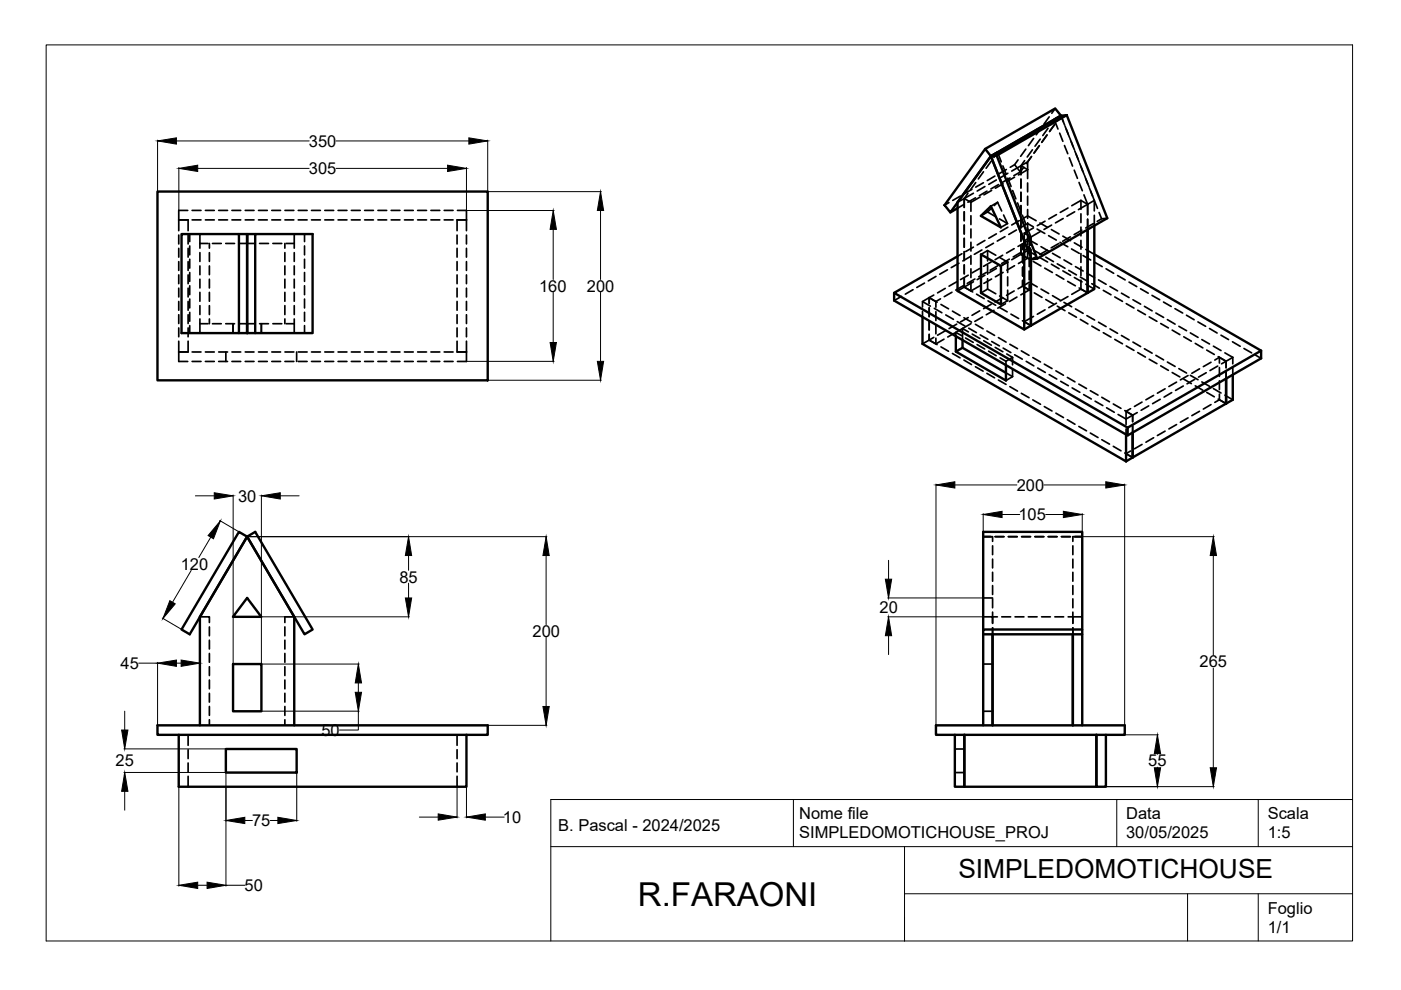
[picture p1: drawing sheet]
<svg xmlns="http://www.w3.org/2000/svg" width="297mm" height="210mm" viewBox="0 0 297 210" stroke-linecap="round" stroke-linejoin="round" font-family="sans-serif">
<!-- layer: MD_Nascosta -->
<g fill="none" stroke="#000" stroke-width=".36">
<path d="M206.9 38.7l-1.1 1.5M208.5 38.7l-1.6 1M208.5 36.4l-1.1 1.5M208.8 39.6l-1.6 .9M210.2 34.2l-1.1 1.5M210.7 33.4l.8-1.1 .8 2M210.9 37.3l-1.6 1M211.3 38.2l-1.7 .9M211.7 39.1l-1.6 1M212.6 35.2l.7 1.7M212.7 39l-1.7 .9M213.4 35.9l-1.6 1"/>
<path d="M213.7 37.8l.7 1.7M213.7 36.7l-1.6 1M214.2 37.7l-1.7 1M215.1 37.6l-1.6 .9M215.1 34.9l1.2 1.6 .8-1.1M215.1 34.9l-.9 .6M215.8 33.9l-.7 1M216.3 36.5l-1.3 .7M216.5 35.2v1.8v-1.8l1.4-.9v1.7M216.5 35.2l-2 1.1M216.5 38v1.8M216.5 35.2l1.4 .8"/>
<path d="M217.2 34.1l-.7 1.1M217.5 31.6l-1.1 1.5M217.9 36v1.9M217.9 38.8v1.9M217.9 36l-2 1.1M218.7 33.2l-.8 1.1M218.7 33.2l-1.1 1.5M218.9 31.8l-1.1 1.5M219.1 29.4l-1.1 1.5M220.4 30.9l-1.2 1.6M220.5 29.5l-1.1 1.5M220.8 27.1l-1.1 1.5"/>
<path d="M222 28.7l-1.1 1.5M222 28.6l-1.1 1.5M222.2 27.2l-1.1 1.5M222.4 24.8l-1.1 1.5M222.7 26.5l.8-1.1 .8 2M223.6 26.4l-1.1 1.5M223.7 26.3l-1.1 1.5M223.7 23l-.7 1M224.7 28.2l.6 1.8M224.9 24.5l-.8 1.1M224.9 24.5l.8 2M224.9 24.5l.6 1.4"/>
<path d="M224.9 24.5l-.7 1.1M225.7 30.9l.7 1.7M225.8 26.7l.7 1.8M226.1 27.4l.7 1.8M226.7 33.5l.7 1.7M226.9 29.4l.6 1.7M227.1 30l.7 1.8M227.8 36.1l.6 1.7M227.9 32l.7 1.7M228.1 32.7l.7 1.7M228.8 38.7l.7 1.7M228.9 34.6l.7 1.7"/>
<path d="M229.2 35.3l.7 1.7M229.9 37.2l.7 1.8M230.2 37.9l.7 1.7M231 39.8l.7 1.8M37.9 46.6h2v2.3M37.9 49.8v1.9M37.9 52.7v1.8M37.9 55.5v1.8M37.9 58.3v1.8M39.8 44.6h-1.9v4.3M39.9 49.8v1.9M39.9 52.7v1.8"/>
<path d="M39.9 55.5v1.8M39.9 58.3v1.8M40.2 49.6v1.6M40.2 52.1v1.9M40.2 55v1.8M40.2 57.8v1.9M40.7 44.6h1.9M40.7 46.6h1.9M42.4 49.6v3M42.4 53.6v1.8M42.4 56.4v1.8M42.4 59.2v1.9"/>
<path d="M42.4 51.6h1.7M43.5 44.6h1.9M43.5 46.6h1.9M44.4 51.6v1M44.4 53.6v1.8M44.4 56.4v1.8M44.4 59.2v1.9M45 51.6h1.9M46.4 44.6h1.8M46.4 46.6h1.8M47.9 51.6h1.8M49.2 44.6h1.8"/>
<path d="M49.2 46.6h1.8M50.7 51.6h3.4M52 44.6h1.9M52 46.6h1.9M54.8 44.6h1.9M54.8 46.6h1.9M55 51.6h1.9M57.6 44.6h1.9M57.6 46.6h1.9M57.9 51.6h1.8M60.4 51.6v1M60.4 53.6v1.8"/>
<path d="M60.4 56.4v1.8M60.4 59.2v1.9M60.4 44.6h1.9M60.4 46.6h1.9M60.7 51.6h1.7M62.4 49.6v3M62.4 53.6v1.8M62.4 56.4v1.8M62.4 59.2v1.9M63.2 44.6h1.9M63.2 46.6h1.9M64.6 49.6v1.6"/>
<path d="M64.6 52.1v1.9M64.6 55v1.8M64.6 57.8v1.9M66 44.6h1.9M66 46.6h1.9M68.9 44.6h1.8M68.9 46.6h1.8M71.7 44.6h1.9M71.7 46.6h1.9M74.5 44.6h1.9M74.5 46.6h1.9M77.3 44.6h1.9"/>
<path d="M77.3 46.6h1.9M80.1 44.6h1.9M80.1 46.6h1.9M82.9 44.6h1.9M82.9 46.6h1.9M85.8 44.6h1.8M85.8 46.6h1.8M88.5 44.6h1.9M88.5 46.6h1.9M91.4 44.6h1.8M91.4 46.6h1.8M94.2 44.6h1.9"/>
<path d="M94.2 46.6h1.9M96.9 49.8v1.9M96.9 52.7v1.8M96.9 55.5v1.8M96.9 58.3v1.8M97 44.6h1.9v4.3M98.9 46.6h-2v2.3M98.9 49.8v1.9M98.9 52.7v1.8M98.9 55.5v1.8M98.9 58.3v1.8M198.4 58.6l-1.6 1"/>
<path d="M200.9 57.2l-1.7 .9M201.2 43l-.9 .5M202.8 59.7l-1.6 1M203.3 55.8l-1.6 .9M203.6 41.6l-1.6 .9M203.9 53.8l-.9 .5M204.4 43.3l-1.4 .8M204.4 42.1l1.5 .8M204.4 42.1v1.9M204.4 44.9v1.9M204.4 47.7v1.9M204.4 50.5v1.9"/>
<path d="M204.4 53.4v1.8M204.4 56.2v1.9M204.4 59v1.9M204.4 42.1l-1.4 .8M205.2 41l-.8 1.1M205.3 58.3l-1.6 1M205.7 54.4l-1.6 .9M205.9 42.9v1.9M205.9 45.7v1.9M205.9 48.5v1.9M205.9 51.4v1.8M205.9 54.2v1.8"/>
<path d="M205.9 57v1.9M205.9 59.8v1.9M206.1 40.1l-1.7 1M206.4 52.4l-1.6 .9M206.4 59.7l-2 1.2M206.4 41l-2 1.1M206.7 59.2l-1.6 .9M206.8 41.9l-1.6 1M207.7 56.9l-1.6 1M207.8 41.8l-1.9 1.1M208 53.9l1.4-.8 1.7 1M208.2 53l-1.6 .9"/>
<path d="M208.8 51l-1.6 .9M208.8 58.3l-1.6 1M209.1 57.8l-1.6 .9M209.3 40.5l-1.6 1M209.4 59.1v2.2l-1.4 .8M209.4 53.1v2.2M209.4 56.3v1.8M209.4 45l1.7 .9M209.4 45l-1.4 .8M210.1 44.3l-.7 .7M210.1 55.5l-1.6 1M210.2 59.2l-1.6 .9"/>
<path d="M210.2 40.4l-1.6 .9M210.6 51.6l-1.6 .9M211.3 49.6l-1.7 .9M211.3 56.9l-1.7 1M211.5 42.9l-.7 .7M211.5 42.9l-1.4 .8M211.5 42.9l.9 1.8M211.6 56.3l-1.7 1M211.9 46.4l1.7 1-1.4 .8M211.9 54.6l1.7 1M212.6 54.1l-1.6 1M212.7 57.8l-1.7 .9"/>
<path d="M212.8 45.6l.8 1.8M213.1 50.2l-1.7 .9M213.6 55.6v2.2M213.6 58.7v1.9M213.6 55.6l-1.4 .8M213.7 48.2l-1.6 .9M213.7 55.5l-1.6 1M214 54.9l-1.6 1M214.7 40.4l.7 1.8M215 52.7l-1.6 1M215.1 56.3l-1.6 1M215.5 48.8l-1.6 .9"/>
<path d="M215.7 43l.7 1.8M216.1 46.8l-1.6 .9M216.4 53.5l-1.6 1M216.5 53.9v-1.9v1.9l1.4-.8 1.8 1.1M216.5 53.9l-2 1.2M216.5 40.8v1.9M216.5 43.6v1.9M216.5 46.4v1.9M216.5 49.2v1.9M216.5 53.9l1.4 .9M216.5 53.9l1.8 1.1M216.8 45.6l.7 1.8"/>
<path d="M216.8 51.7v1.2v-1.2l1.4-.8v1.6M216.8 53.8v1.9M216.8 56.7v1.8M216.8 51.7l1.7 1M216.8 51.7l-1 .6M216.8 51.7l1.4 .8M216.9 46.3l1-.5 1.8 1M217.2 49.4l1.4 .9v1.7v-1.7l-1.4 .8zM217.8 48.3l.8 2M217.9 54.8l-2 1.1M217.9 41.6v1.9M217.9 44.4v1.9"/>
<path d="M217.9 47.2v1.9M217.9 50.1v1.8M217.9 52.9v1.9M218.2 50.9l1.7 .9M218.2 52.5v1.2M218.2 54.6v1.9M218.2 57.5v1.8M218.2 52.5l-.9 .6M218.6 52.9v1.8M219.1 55.4l1.6 1M219.1 48.1l-1.2-.7-1.6 .9M219.1 48.3l-1.9 1.1"/>
<path d="M219.3 53.1l1.6 1M219.6 54.4l-.9 .6M219.9 48.6l1.6 .9M220.5 47.3l1.6 .9M220.5 54.6l1.6 1M220.5 49.1l-1.9 1.2M220.7 52.3l1.6 .9M221.5 56.8l1.6 1M221.6 46.9l-1.7 1M221.7 54.5l1.7 1M222.1 53l-1.7 1M222.3 50l1.7 .9"/>
<path d="M222.9 48.7l1.6 .9M222.9 56l1.6 1M223 47.7l-1.7 1M223.1 53.7l1.7 .9M223.9 58.2l1.7 1M224 45.5l-1.6 .9M224.2 55.9l1.6 1M224.5 51.6l-1.6 .9M224.8 51.4l1.6 .9M225.3 50.1l1.7 .9M225.3 57.4l1.7 1M225.4 46.3l-1.6 1"/>
<path d="M225.6 55.1l1.6 1M226.4 59.7l1.6 .9M226.4 44.1l-1.6 .9M226.6 57.3l1.6 1M226.9 50.2l-1.6 1M227.2 52.8l1.6 .9M227.8 51.5l1.6 .9M227.8 58.8l1.6 1M227.8 44.9l-1.6 .9M228 56.5l1.6 1M229.1 58.8l1.6 .9M229.2 42.5l-2 1.1"/>
<path d="M229.2 42.5v1.9M229.2 45.3v1.9M229.2 48.1v1.9M229.2 51v1.8M229.2 53.8v1.8M229.2 56.6v1.9M229.2 59.4v1.9M229.2 42.5l1.4 .8M229.4 48.8l-1.7 .9M229.6 54.2l1.7 .9M229.8 41.3l.8 2M230.2 52.9l1.8 1"/>
<path d="M230.4 57.9l1.7 1M230.6 43.3l1.4-.8v2.2M230.6 43.3v2.2M230.6 46.5v2.2M230.6 43.3l-2 1.1M231.2 40.5l.8 2M231.8 47.4l-1.6 .9M232 42.5l.7 1.7M232 45.6v2.3M232.1 55.6l1.6 .9M232.9 59.3l1.6 1M233 45.1l.6 1.3"/>
<path d="M234.5 57l1.6 .9M234.8 46.3l-1.2 .1-1 .5M236.9 58.4l1.7 .9M239.4 59.8l1.6 1M37.9 61.1v1.9M37.9 63.9v1.9M37.9 66.7v1.9M37.9 69.5v1.9M37.9 72.3v4.3h1.9M39.9 61.1v1.9M39.9 63.9v1.9M39.9 66.7v1.9"/>
<path d="M39.9 69.5v1.9M39.9 72.3v2.3h-2M40.2 60.6v1.9M40.2 63.4v1.9M40.2 66.2v1.9M40.2 69v1.6M40.7 74.6h1.9M40.7 76.6h1.9M42.4 67.6v3M42.4 62v1.9M42.4 64.8v1.9M42.4 68.6h1.7"/>
<path d="M43.5 74.6h1.9M43.5 76.6h1.9M44.4 62v1.9M44.4 64.8v1.9M44.4 67.6v1M45 68.6h1.9M46.4 74.6h1.8M46.4 76.6h1.8M47.9 68.6h1.8M47.9 74.6v2M49.2 74.6h1.8M49.2 76.6h1.8"/>
<path d="M49.4 68.6v2M50.7 68.6h3.4M52 74.6h1.9M52 76.6h1.9M54.8 74.6h1.9M54.8 76.6h1.9M55 68.6h1.9M55.4 68.6v2M57.6 74.6h1.9M57.6 76.6h1.9M57.9 68.6h1.8M60.4 62v1.9"/>
<path d="M60.4 64.8v1.9M60.4 67.6v1M60.4 74.6h1.9M60.4 76.6h1.9M60.7 68.6h1.7M62.4 62v1.9M62.4 64.8v1.9M62.4 67.6v3M62.9 74.6v2M63.2 74.6h1.9M63.2 76.6h1.9M64.6 60.6v1.9"/>
<path d="M64.6 63.4v1.9M64.6 66.2v1.9M64.6 69v1.6M66 74.6h1.9M66 76.6h1.9M68.9 74.6h1.8M68.9 76.6h1.8M71.7 74.6h1.9M71.7 76.6h1.9M74.5 74.6h1.9M74.5 76.6h1.9M77.3 74.6h1.9"/>
<path d="M77.3 76.6h1.9M80.1 74.6h1.9M80.1 76.6h1.9M82.9 74.6h1.9M82.9 76.6h1.9M85.8 74.6h1.8M85.8 76.6h1.8M88.5 74.6h1.9M88.5 76.6h1.9M91.4 74.6h1.8M91.4 76.6h1.8M94.2 74.6h1.9"/>
<path d="M94.2 76.6h1.9M96.9 61.1v1.9M96.9 63.9v1.9M96.9 66.7v1.9M96.9 69.5v1.9M96.9 72.3v2.3h2M98.9 61.1v1.9M98.9 63.9v1.9M98.9 66.7v1.9M98.9 69.5v1.9M98.9 72.3v4.3h-1.9M191.1 62.8l-1.5 .9"/>
<path d="M193.6 61.4l-1.7 1M195.6 66v1.2M195.6 63.9l1.7 1M196 60l-1.6 1M197 63.1l-1.4 .8v1.2M197 63.1l1.4 .8v1.2M197 72.1l-1.4 .8M197 63.1v1.2M197 65.3v1.8M197 68.1v1.8M197 70.9v1.2M197 72.1l1.7 1"/>
<path d="M197 63.1l1.7 1M198 71.5l-1 .6M198 62.6l-1 .5M198.1 65.4l1.6 .9M198.4 71.7v1.2l-1.4-.8M198.4 66.1v1.9M198.4 68.9v1.9M199.4 63.4l-1 .5M199.5 73.5l1.6 1M199.5 64.6l1.6 .9M200.1 71.9l-1.7 1M200.4 70.1l-1.6 1"/>
<path d="M200.4 61.1l-1.6 1M200.5 66.8l1.6 .9M201.8 62l-1.6 .9M201.9 74.9l1.6 1M201.9 66l1.6 .9M202.7 70.5v.8M202.7 70.5l1.2 .7M202.7 70.5l-1.8 1M202.8 68.7l-1.6 1M203 68.2l1.6 .9M204.1 69.7v2.4M204.1 69.7l-1.4 .8"/>
<path d="M204.1 69.7l1.2 .7M204.3 60.6l-1.7 .9M204.4 76.3l1.6 1M204.4 67.4l1.6 .9M204.4 60.9l1.5 .8M204.4 60.9l-1.4 .8M204.4 60.9l1.8 1M204.7 71.7l1.6 .9M205.3 67.3l-1.6 1M205.4 69.6l1.6 .9M205.9 68.6l-1.8 1.1M206.1 70.8l1.7 1"/>
<path d="M206.8 77.8l1.6 .9M206.8 68.8l1.6 .9M207 62.4l1.7 .9M207.2 73.1l1.6 .9M207.7 65.9l-1.6 1M207.8 60.6l-1.9 1.1M207.8 71l1.7 .9M208.3 67.2l-1.6 .9M208.6 72.2l1.6 1M209.2 79.2l1.7 .9M209.2 70.2l1.7 .9M209.4 61.3l1.7 1"/>
<path d="M209.5 63.8l1.6 .9M209.6 74.5l1.6 .9M210.1 64.5l-1.6 .9M210.3 72.4l1.6 .9M210.7 65.8l-1.6 .9M211 73.7l1.6 .9M211.7 71.6l1.6 .9M211.9 65.2l1.6 .9M211.9 62.8l1.7 .9-1.4 .9M212 75.9l1.3 .7M212.6 63.1l-1.6 .9M212.7 73.8l1.6 1"/>
<path d="M213.2 64.4l-1.7 .9M213.3 79.1l1.4 .8M213.3 76.6v.8M213.5 75l1.2 .8M213.6 61.5v2.2M214.1 73l1.6 .9M214.3 66.6l1.7 .9M214.7 79.9l-1.4 .8M214.7 75.8l-1.4 .8M214.7 75.8v1.6M214.7 78.3v1.6M215 61.7l-1.6 .9"/>
<path d="M215.1 75.2l1.7 1M215.6 63l-1.6 .9M216.5 74.4l1.7 .9M216.8 60.7v-1.2v1.2l1.4-.8 1.7 .9M216.8 60.7l1.4 .8M216.8 60.7l1.7 .9M216.8 60.7l-1 .5M217.6 76.6l1.6 1M218.2 60.3v1.2M218.2 61.5l-1.8 1M219 75.8l1.6 .9M219.1 67.1l-1.9 1.1 1.4 .8-1.8-1"/>
<path d="M219.3 62.1l1.6 .9M220 78l1.6 1M220.7 61.3l1.6 .9M221.4 77.2l1.6 .9M221.6 65.7l-1.7 .9M221.7 63.5l1.7 .9M222.4 79.4l1.7 1M223.1 62.7l1.7 .9M223.9 78.6l1.6 1M224 64.3l-1.6 .9M224.2 64.9l1.6 1M225.6 64.1l1.6 .9"/>
<path d="M226.4 62.9l-1.6 .9M226.6 66.3l1.6 1M228 65.5l1.6 .9M228.8 61.1l1.8 1-1.4-.8M229.1 67.7l1.6 1M229.2 61.3l-2 1.1M230.2 60.3l1.8 1M230.4 66.9l1.7 1M231.5 69.1l1.6 1M231.5 60.1l1.6 1M232.9 68.3l1.6 1M233.9 70.5l1.6 1"/>
<path d="M233.9 61.6l1.6 .9M235.3 69.7l1.6 1M235.3 60.7l1.6 1M236.4 72l1.6 .9M236.4 63l1.6 .9M237.8 71.1l1.6 1M237.8 62.2l1.6 .9M238.8 73.4l1.6 .9M238.8 64.4l1.6 .9M240.2 72.5l1.6 1M240.2 63.6l1.6 .9M241.2 74.8l1.7 .9"/>
<path d="M241.2 65.8l1.7 .9M241.8 61.2l1.6 1M242.6 73.9l1.7 1M242.6 65l1.7 .9M243.7 76.2l1.6 .9M243.7 67.2l1.6 .9M244.2 62.6l1.7 1M245.1 75.3l1.6 1M245.1 66.4l1.6 .9M246.1 77.6l1.6 .9M246.1 68.6l1.6 .9M246.7 64l1.6 1"/>
<path d="M247.5 76.8l1.6 .9M247.5 67.8l1.6 .9M248.5 79l1.7 .9M248.5 70l1.7 .9M249.1 65.4l1.6 1M249.9 78.2l1.7 .9M249.9 69.2l1.7 .9M251 71.4l1.6 .9M251.6 66.8l1.6 1M251.9 79.6l-1.6 1M252.4 79.6l1.6 .9M252.4 70.6l1.6 .9"/>
<path d="M253.4 72.8l1.6 1M254 68.3l1.6 .9M254.3 78.2l-1.6 1M254.8 72l1.6 .9M255.7 79l-1.6 1M255.8 74.2l1.7 1M256.4 69.7l1.6 .9M256.8 76.8l-1.7 .9M257.3 73.4l1.6 .9M257.6 76.3l.9-.5v1.2M258.2 77.6l-1.7 1M258.3 75.6l1.7 1"/>
<path d="M258.5 77.9v1.9M258.9 71.1l1.6 .9M259.7 74.8l1.7 1M260 76.6v1.4M260 78.9v1.4M260 76.6l-1 .5M261.3 72.5l1.6 .9M261.4 75.8v1.3M261.4 78.1v1.4M261.4 75.8l-1.4 .8M263.7 73.9l1.7 .9M266.2 75.3l1.2 .7"/>
<path d="M211.7 80.6l1.6 .9M214.1 82l1.6 .9M216.5 83.4l1.7 .9M219 84.8l1.6 .9M221.4 86.2l1.6 .9M223.9 87.6l1.6 .9M224.9 80.8l1.6 1M226.3 89l1.6 1M226.3 80l1.6 1M227.3 82.2l1.6 1M228.7 90.4l1.7 .9M228.7 81.4l1.7 1"/>
<path d="M229.8 83.7l1.6 .9M231.2 91.8l1.6 1M231.2 82.8l1.6 1M232.2 85.1l1.6 .9M233.6 93.2l1.6 1M233.6 84.2l1.6 1M234.6 86.5l1.6 .9M236 94.6l1.7 1M236 85.7l1.7 .9M237.1 87.9l1.6 1M238.5 87.1l1.6 .9M238.7 88.9v1.1"/>
<path d="M238.7 90.9v1.2M239.7 95.6l-1 .6 1.4 .8-1.6-1M239.7 86.6l-1 .6M240.1 88v1.4v-1.4l-1.4-.8v1.7M240.1 90.3v1.4M240.1 88l-1.4 .9M241.1 87.5l-1 .5M242.1 94.2l-1.6 1M242.1 85.3l-1.6 .9M243.6 86.1l-1.7 .9M244.6 92.8l-1.6 1M244.6 83.8l-1.6 1"/>
<path d="M246 84.7l-1.6 .9M247 91.4l-1.6 .9M247 82.4l-1.6 1M248.4 83.2l-1.6 1M249.5 90l-1.7 .9M249.5 81l-1.7 1M250.9 81.8l-1.7 1M251 80.4l1.6 .9M251.9 88.6l-1.6 .9M253.3 80.4l-1.6 1M253.4 81.8l1.6 .9M254.3 87.2l-1.6 .9"/>
<path d="M254.8 81l1.6 .9M255.8 83.2l1.7 .9M256.8 85.8l-1.7 .9M257.3 82.4l1.6 .9M258.3 84.6l1.7 1M258.5 83.6v1.2l-.9 .5M258.5 80.7v1.9M259.7 83.8l1.7 1M210 113.8h-1.5h1.9v1M210.4 115.7v1.9M210.4 118.5v1.9M211 113.8h1.9"/>
<path d="M213.8 113.8h1.9M216.6 113.8h1.9M219.4 113.8h1.9M222.2 113.8h1.9M225.1 113.8h1.8M227.5 115.7v1.9M227.5 118.5v1.9M229.5 113.8h-2v1M42.4 130.8h2v1.2M44.4 132.9v1.9M44.4 135.7v1.9M44.4 138.5v1.9"/>
<path d="M60.4 132.9v1.9M60.4 135.7v1.9M60.4 138.5v1.9M62.4 130.8h-2v1.2M208.5 126.8h1.9M210.4 129.8v2.4v-1.4h-1.9M210.4 130.8h1.1M210.4 121.3v1.9M210.4 124.2v1.8M210.4 127v1.9M210.4 133.1v1.4M212.4 130.8h1.9"/>
<path d="M215.2 130.8h1.9M218 130.8h1.9M220.8 130.8h1.9M223.7 130.8h1.8M226.5 130.8h3M227.5 121.3v1.9M227.5 124.2v1.8M227.5 127v1.9M227.5 129.8v2.4M227.5 133.1v1.4M39.9 155.8v2.2M39.9 159v1.8"/>
<path d="M44.4 141.4v1.8M44.4 144.2v1.8M44.4 147v1.9M44.4 149.8v1.9M44.4 152.6v1.2M60.4 141.4v1.8M60.4 144.2v1.8M60.4 147v1.9M60.4 149.8v1.9M60.4 152.6v1.2M96.9 155.8v2.2M96.9 159v1.8"/>
<path d="M202.4 158.8h2.1M208.5 140.8h1.9M208.5 150.8h1.9M39.9 161.8v1.9M39.9 164.6v2.2M96.9 161.8v1.9M96.9 164.6v2.2M202.4 163.8h2.1"/>
</g>
<!-- layer: MD_Visibile -->
<g fill="none" stroke="#000" stroke-width=".51">
<path d="M208.9 31.6l1.2 1.5-8.6 11.9-1.2-1.5zM208.9 31.6l14.8-8.6 1.2 1.5-14.8 8.6M210.1 33.1l14.8-8.6 1.3-.1-14.9 8.6zM211.3 33l8.6 21.8M211.5 32.3l-1.4 .8-7.1 9.8v18.8l14.2 8.2v-18.8l-7.1-18M224.9 24.5l-1.4 .9M226.2 24.4l8.6 21.9-14.9 8.5-1.2 .2-8.6-21.9M33.4 40.6h70v40h-70zM38.5 49.6h13.9v21h-13.9zM50.7 49.6v21M52.4 49.6v2M54.1 49.6v21h-1.7v-21h13.9v21h-12.2"/>
<path d="M203 54.3l-13.4 7.8 49.5 28.6M203 44.1l-1.5 .9M208 45.8l2.1-2.1 2.1 4.5zM208 53.9l4.2 2.5v8.2l-4.2-2.5zM232 53.9l35.4 20.5-28.3 16.3M232 47.9v13.4l-1.4 .8v-13.4v13.4l-12 6.9v-14.3v14.3l-1.4 .9M52.4 68.6v2M189.6 62.1v1.6l49.5 28.6 28.3-16.3v-1.6M195.6 67.2v5.7l43.1 24.9M202.7 71.3v3.2M204.1 73.7l-1.4 .8 10.6 6.2v-3.3M204.1 73.7l9.2 5.4"/>
<path d="M204.1 72.1v1.6M261.4 79.5v5.3l-1.4 .8M238.7 92.1v5.7M239.1 90.7v1.6M240.1 91.7v5.3M240.1 97l-1.4 .8M260 80.3v5.3M260 85.6l-19.9 11.4M50.7 112.8l1.7 1 1.7-1 12.2 20.7-1.7 1-12.2-20.7-12.2 20.7-1.7-1zM52.4 126.8l3 4h-6zM208.5 133.5v-20.7h21v21.7h-21M208.5 134.5v19.3"/>
<path d="M210.4 134.5v19.3M227.5 134.5v19.3M229.5 133.5h-21v1M229.5 134.5v19.3M33.4 153.8h70v2h-70zM37.9 155.8v11h61v-11M42.4 153.8v-23l10-17 10 17v23M47.9 158.8h15v5h-15zM49.4 140.8h6v10h-6zM198.4 153.8h40.1v2h-40.1zM202.4 155.8v11h2.1v-11v11h28v-11v11h2v-11"/>
</g>
<!-- layer: cartiglioA4 -->
<path d="M9.8 9.5h277v190h-277zM116.8 179.5h170M168.2 169.5v10M191.8 179.5v20v-5M236.8 169.5v10M266.8 169.5v10M286.8 169.5h-170v30M191.8 189.5h95M251.8 189.5v10M266.8 189.5v10" fill="none" stroke="#000" stroke-width=".21"/>
<!-- layer: Linea di Costruzione -->
<g fill="none" stroke="#000" stroke-width=".21">
<path d="M33.4 29.7v10.9M37.4 29.9h28.2M37.9 35.5v9.1M41.9 35.7h23.6M71.3 29.9h28.1M71.3 35.7h23.6M98.9 35.5v9.1M103.4 29.7v10.9M99 44.6h18.5M103.5 40.6h24M117.3 48.6v10.7M127.3 44.6v14.7"/>
<path d="M99 76.6h18.5M117.3 62v10.6M127.3 62v14.6M103.5 80.6h24M41.4 105.1h4M44.7 113.9l-2.6 4.3M46.6 110.4l4 2.3M49.4 105v35.7M52.5 113.8h63.5M55.4 105v35.7M59.4 105.1h4M86.6 117.8v3.1"/>
<path d="M115.8 117.8v14.6M188.4 118.8v4M198.4 102.6v51.1M202.4 102.8h13.2M208.5 108.9v3.8M212.5 109.1h3.7M221.3 102.8h13.1M221.7 109.1h3.8M229.5 108.9v3.8M229.5 113.8h27.9M238.4 102.6v51.1M257.2 117.8v21.1"/>
<path d="M34.4 131l4.1 2.4M40.5 120.9l-3.9 6.8M52.5 130.8h34.3M86.6 123.6v3.2M115.8 135.2v14.6M188.2 130.8h20.2M188.2 126.8h20.2M188.4 134.8v4M26.3 158.8h21.5M26.4 150.8v4M29.4 140.6h4M33.4 140.4v13.3"/>
<path d="M37.4 140.6h1M42.4 140.4v13.3M52.5 153.8h63.5M55.5 140.8h20.7M55.5 150.8h20.7M76 150.8v4h-4M76 144.8v2M234.5 155.8h11.1M245.4 159.8v.1M257.2 141.7v21.1M26.3 163.8h21.5M26.4 167.8v4"/>
<path d="M37.9 166.8v21.1M47.9 163.8v24.1M51.9 174h1.6M57.3 174h1.6M62.9 163.8v10.3M88.9 173.2h4M96.9 166.8v6.6M98.9 166.8v6.6M102.9 173.2h4M229.5 166.8h27.9M245.4 162.7v.1M41.9 187.7h2"/>
<path d="M47.9 187.7h4"/>
</g>
<g fill="#000" stroke="#000" stroke-width=".21">
<path d="M33.4 29.9l4-.7v1.4zM37.9 35.7l4-.7v1.4zM94.9 35l4 .7-4 .7zM99.4 29.2l4 .7-4 .7zM117.3 44.6l.7 4h-1.4zM127.3 40.6l.7 4h-1.4zM116.6 72.6h1.4l-.7 4zM126.6 76.6h1.4l-.7 4zM46.7 110.4l-1.4 3.8-1.2-.6zM45.4 104.5l4 .6-4 .7zM55.4 105.1l4-.6v1.3zM86.6 113.8l.7 4h-1.4z"/>
<path d="M115.8 113.8l.6 4h-1.3zM198.4 102.8l4-.7v1.4zM208.5 109.1l4-.7v1.3zM225.5 108.4l4 .7-4 .6zM234.4 102.1l4 .7-4 .7zM257.2 113.8l.7 4h-1.3zM36 127.4l1.2 .6-2.6 3.1zM33.4 140.6l4-.7v1.4zM38.4 139.9l4 .7-4 .7zM85.9 126.8h1.4l-.7 4zM187.7 122.8h1.3l-.6 4zM188.4 130.8l.6 4h-1.3z"/>
<path d="M25.8 154.8h1.3l-.7 4zM76 140.8l.7 4h-1.4zM75.3 146.8h1.4l-.7 4zM115.1 149.8h1.3l-.6 4zM245.4 155.8l.7 4h-1.4zM26.4 163.8l.7 4h-1.3zM47.9 174l4-.7v1.3zM58.9 173.3l4 .7-4 .6zM92.9 172.6l4 .6-4 .7zM98.9 173.2l4-.6v1.3zM244.7 162.8h1.4l-.7 4zM256.6 162.8h1.3l-.7 4z"/>
<path d="M37.9 187.7l4-.7v1.4zM43.9 187l4 .7-4 .7z"/>
</g>
<text font-size="7" x="135.3" y="192">R.FARAONI</text>
<text font-size="5.6" x="203.2" y="186.2">SIMPLEDOMOTICHOUSE</text>
<g font-size="3.5">
<text x="65.5" y="31.1">350</text>
<text x="65.5" y="36.9">305</text>
<text x="114.3" y="61.8">160</text>
<text x="124.4" y="61.8">200</text>
<text x="50.5" y="106.4">30</text>
<text x="215.6" y="104">200</text>
<text x="215.9" y="110.3">105</text>
<text x="38.3" y="120.8">120</text>
<text x="84.7" y="123.5">85</text>
<text x="186.5" y="130">20</text>
<text x="112.9" y="135">200</text>
<text x="25.6" y="141.8">45</text>
<text x="254.3" y="141.5">265</text>
<text x="68.2" y="156">50</text>
<text x="24.5" y="162.5">25</text>
<text x="243.4" y="162.5">55</text>
<text x="169.4" y="173.8">Nome file</text>
<text x="238.8" y="173.8">Data</text>
<text x="268.8" y="173.8">Scala</text>
<text x="53.5" y="175.2">75</text>
<text x="106.6" y="174.5">10</text>
<text x="118.3" y="176.2">B. Pascal - 2024/2025</text>
<text x="169.4" y="177.8">SIMPLEDOMOTICHOUSE_PROJ</text>
<text x="238.8" y="177.8">30/05/2025</text>
<text x="268.8" y="177.8">1:5</text>
<text x="51.8" y="188.9">50</text>
<text x="268.8" y="193.8">Foglio</text>
<text x="268.8" y="197.8">1/1</text>
</g>
</svg>
